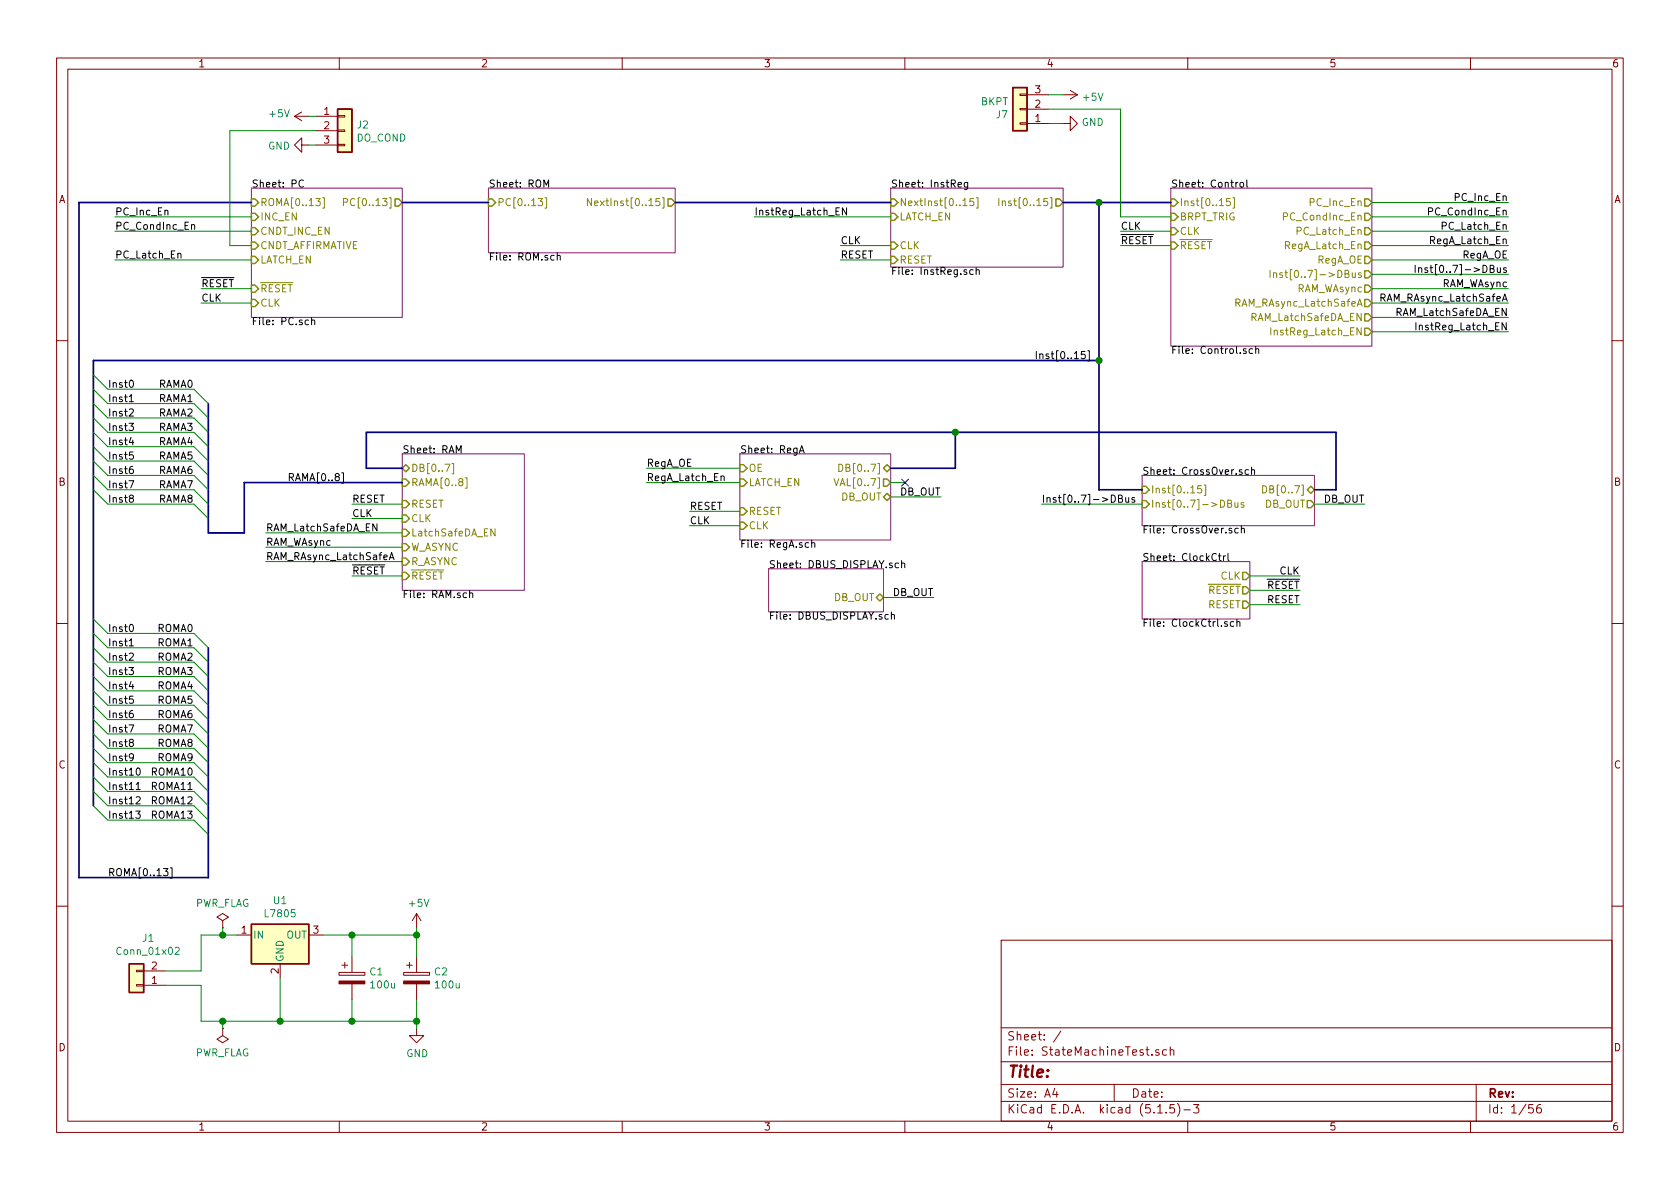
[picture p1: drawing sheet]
<svg xmlns="http://www.w3.org/2000/svg" width="297mm" height="210mm" viewBox="0 0 297 210" stroke-linecap="round" stroke-linejoin="round" font-family="sans-serif">
<g fill="none" stroke="#840000" stroke-width=".18">
<path d="M10 10.3h277v189.9h-277zM12 12.2h273v186.1h-273zM53.3 19.8l-1.2 .8M60 10.3v1.9M110 10.3v1.9M160 10.3v1.9M180.3 16.6h1.3v.3h-1.3zM180.3 19.2h1.3v.2h-1.3zM181.6 19.3h3.8M181.6 16.8h3.8M188 16.8h2.5M189.2 16l1.3 .8"/>
<path d="M190.5 16.8l-1.3 .7M210 10.3v1.9M260 10.3v1.9M52.1 20.6l1.2 .7M52.1 20.6h2.5M53.3 25.6v-1.2l-1.2 1.2 1.2 1.3v-1.3h1.3M55.9 20.6h3.8M55.9 23.1h3.8M55.9 25.6h3.8M59.7 25.5h1.3v.3h-1.3zM59.7 20.4h1.3v.3h-1.3zM59.7 23h1.3v.2h-1.3z"/>
<path d="M180.3 21.7h1.3v.3h-1.3zM181.6 21.8h3.8M188 21.8h1.2v-1.2l1.3 1.2-1.3 1.3v-1.3M10 60.2h2M285 60.2h2M10 110.3h2M285 110.3h2M10 160.2h2M24.1 171.6h1.3v.2h-1.3zM24.1 174.1h1.3v.3h-1.3zM25.4 174.2h3.8M25.4 171.7h3.8"/>
<path d="M39.4 162.8l1-.6-1-.7-1 .7 1 .6v1.3M39.4 164.1h.1M41.9 165.3h2.5M49.5 170.4v2.6M54.6 165.3h2.5M59.9 172h4.6v.5h-4.6zM60.5 170.7h1M61 170.2v1M62.2 169.2v2.8M62.2 174v2.8M71.4 172h4.5v.5h-4.5zM71.9 170.7h1"/>
<path d="M72.4 170.2v1M73.7 161.5v2.6M73.7 169.2v2.8M73.7 174v2.8M73.7 161.5l-.8 1.3M73.7 161.5l.7 1.3M177 166.3h108v32h-108zM285 160.2h2M39.4 181.9v1.2l1 .7-1 .6-1-.6 1-.7M39.4 181.9h.1M60 198.3v1.9M73.7 181.9v1.2h1.2l-1.2 1.3-1.3-1.3h1.3"/>
<path d="M110 198.3v1.9M160 198.3v1.9M177 194.8h108M177 191.8h108M177 187.8h108M177 181.8h108M186.5 192.5l-.4 1h1M186.8 193v1M187.6 182.3l-1.3 2M197 191.8v3M204.7 196.8h.8M204.9 185.7a.37 .37 0 0 0-.6 .1l.1 .2 .5 .2 .1 .1-.3 .3-.4-.1"/>
<path d="M206.2 196.7v.1M206.2 185.7l-.4-.1-.3 .3 .1 .6 .2 .1 .4-.1M206.9 185.7h.1a.37 .37 0 0 1 .5 .1v.8M206.9 185.1v1.5M207.6 195.3h-.7l-.1 .7 .2-.1 .5 .1 .2 .2-.1 .5-.2 .1-.6-.1M208.2 195.1a1.71 1.71 0 0 1 0 2.3M209.3 196.3h1.2M210 198.3v1.9M211 195.3h1l-.5 .6 .4 .1v.7l-.2 .1-.7-.1M260 198.3v1.9M261 191.8v6.5M271 195.3h-.7v.7l.2-.1 .5 .1 .1 .2-.1 .5-.2 .1-.5-.1"/>
<path d="M272.4 195.3a.62 .62 0 0 0-.7 .7l.1 .7 .2 .1 .5-.1v-.5l-.1-.2-.4-.1-.3 .3"/>
</g>
<path d="M44.4 33.3h26.7v22.8h-26.7zM86.4 33.3h33v11.4h-33zM157.5 33.3h30.5v13.9h-30.5zM207 33.3h35.6v27.9h-35.6zM71.1 80.3h21.6v24.1h-21.6zM130.8 80.3h26.7v15.2h-26.7zM201.9 84.1h30.5v8.9h-30.5zM201.9 99.3h19.1v10.2h-19.1zM135.9 100.6h20.3v7.6h-20.3z" fill="none" stroke="#840084" stroke-width=".18"/>
<g fill="none" stroke="#000" stroke-width=".18">
<path d="M33.9 39.8l.2-.1 .3 .1v.8M53.6 31.9a.6 .6 0 0 0-.8 .5 .6 .6 0 0 0 .6 .7l.2-.1M96.2 33.1v-1.3l.4 .9 .4-.9v1.3M149.7 36.7v1.3l-.8-1.3v1.3M169.4 32.7l.6-.1v-.3h-.4l-.2 .1 .1 .6h.5M171.1 32.3v1l-.3 .2-.3-.1M171.1 32.3h-.4l-.2 .2 .1 .5h.5M218.9 32.3h-.3l-.1 .2M219.4 32.3h.3l.1 .1v.6l-.3 .1-.2-.1-.1-.5zM220.4 31.8v1.1l.2 .2M31.4 44.9l.2-.1 .3 .1 .1 .7M54.6 56.6h-.4l-.3 .2 .2 .6h.5"/>
<path d="M55.1 56.7l.2-.1h.3l.1 .8M55.1 56.2v1.2M98.5 45.3l.2-.1h.3l.1 .8M98.5 44.7v1.3M172.1 47.7h-.4l-.3 .2 .2 .6h.5M172.6 47.8l.2-.1h.3l.1 .8M172.6 47.3v1.2M250.2 46.9v1.3M250.3 57.1v1.2M250.8 47.5l.2-.2 .3 .1 .1 .8M250.8 47.3v.9M252.4 47.4l-.3-.1-.2 .2 .1 .2 .4 .1v.3h-.5"/>
<path d="M265.6 53.3l.5-1.3 .4 1.3M265.8 52.9h.6M22.8 74.8h.8l-.4 .5 .3 .2 .1 .4-.3 .2-.5-.1M22.9 72.4l.4-.1 .3 .4-.8 .9h.8M22.9 70.1l.3-.3v1.2M22.9 71h.7M23 67.3l.2-.1a.67 .67 0 0 1 .4 .7 .67 .67 0 0 1-.4 .6 .83 .83 0 0 1-.2-1.2zM23.2 77.3l-.3 .9h.7M23.5 77.8v.9M23.5 79.9h-.6v.6l.4-.1 .3 .3v.3l-.3 .2-.4-.1M141.5 79.7h.6M191.8 62.1h-.6v.7l.1-.2 .5 .2v.5l-.2 .1-.4-.1"/>
<path d="M192.3 62h.3v1.8h-.3M220.3 61.7h-.3l-.2 .1 .1 .2 .4 .1v.4h-.5M221.5 61.7h-.4l-.2 .2 .1 .6h.5M222 61.8l.2-.1h.3l.1 .8M222 61.2v1.3M22.8 85h.8l-.5 1.3M23.1 88.1l-.2-.3 .2-.3h.2l.3 .3-.1 .2-.5 .2-.1 .1v.3l.2 .2h.4l.1-.2v-.3l-.3-.2M23.5 82.5h-.4a.81 .81 0 0 0 0 1.2h.4l.1-.5-.3-.2h-.2l-.2 .2M60.4 83.6h.3v1.8h-.3M66.6 92.6v1.3l-.7-1.3v1.3M68.8 99l.4-1.3 .5 1.3M68.9 98.6h.6"/>
<path d="M80.7 80.1v-1.3l.4 .9 .4-.9v1.3M127.5 84.3l.2-.1h.3v.8M141.3 80.1l.5-1.3 .4 1.3M143 96h-.4l-.2 .2 .1 .5h.5M143.5 96.1l.2-.1h.3l.1 .8M143.5 95.5v1.3M158.9 99.6h-.4l-.2 .2 .1 .5h.5M159.4 99.7l.2-.1h.3l.1 .8M159.4 99.1v1.3M197.8 88.2l.5-.1 .1-.2v-.2l-.6-.2v1.3h.4l.2-.1 .1-.3-.3-.2M199 88l.1 .8h.3l.2-.1M199.6 88v.8"/>
<path d="M200.6 88h-.3l-.2 .2 .1 .1 .4 .2v.3h-.5M215.4 98.3h.5M215.6 97.9v1.1l.3 .1M216.3 98.3v.8M216.7 98.3l-.4 .2M217.1 97.9v1.1l.2 .1M218.9 93.5l-.3-.1-.3 .2 .1 .6h.5M219.5 93.5l.2-.1 .3 .1v.8M219.5 93v1.3M220.8 83.1h-.4l-.3 .2 .2 .5h.5M221.3 83.2l.2-.1h.3v.8M221.3 82.6v1.3"/>
<path d="M22.8 118h.8l-.4 .5 .3 .1 .1 .5-.3 .2-.5-.1M22.9 113.3l.3-.4v1.3M22.9 115.6l.4-.1 .3 .3-.8 1h.8M22.9 114.2h.7M23 110.5l.2-.1a.67 .67 0 0 1 .4 .6 .67 .67 0 0 1-.4 .7l-.3-.5zM83 105l.2-.2 .3 .1 .1 .8M83 104.4v1.3M157 108.7h-.3l-.2 .2 .1 .5h.4M157.6 108.8l.2-.1h.3v.8M157.6 108.2v1.3M217 110l-.3-.1-.2 .2 .1 .2 .4 .1v.3h-.5M218.1 110l-.3-.1-.3 .3 .2 .5h.4"/>
<path d="M218.7 110.1l.2-.2 .3 .1v.8M218.7 109.5v1.3M22.8 128.2h.8l-.5 1.3M23.1 131.3l-.2-.3 .2-.3h.2l.3 .3-.1 .2-.5 .1-.1 .2v.3l.2 .2 .4-.1 .1-.1v-.3l-.3-.2M23.2 120.5l-.3 .9h.7M23.5 125.6l-.4 .1a.81 .81 0 0 0 0 1.2h.4l.1-.5-.3-.3h-.2l-.2 .3M23.5 121v.8M23.5 123.1h-.6v.6l.4-.1 .3 .2v.3l-.3 .3-.4-.1M23.6 133.8l-.3 .3-.3-.1-.1-.2 .1-.5h.3l.2 .1a.84 .84 0 0 1-.3 1.1h-.2M24.1 138.7l.3-.4v1.3M24.1 139.6h.7M24.2 135.9l.2-.1a.69 .69 0 0 1 .4 .6 .69 .69 0 0 1-.4 .7l-.3-.3v-.2z"/>
<path d="M24 143.4h.8l-.4 .5 .3 .1v.6l-.5 .1-.2-.1M24.1 141l.5-.1 .2 .3-.1 .2-.7 .8h.8M30.1 153.5h.3v1.8h-.3"/>
</g>
<g fill="none" stroke="#848400" stroke-width=".18">
<path d="M57 35h.4v1.8h-.4M60.7 35.8l.6-.1 .2-.2-.1-.3-.2-.1h-.5v1.3M95.1 35.1h.8l-.4 .5 .4 .1v.4l-.2 .3-.6-.2M96.3 35h.3v1.8h-.3M104.6 35.1v1.3l-.7-1.3v1.3M105.1 35.9l.6-.1v-.2l-.4-.1-.2 .2 .1 .6h.5M170.3 36.4h.7M172.1 35.1h-.6v.6l.2-.1 .4 .1v.5l-.1 .2-.5-.2M172.6 35h.3v1.8h-.3M176.6 35.1v1.3M177.2 35.7l.2-.2 .3 .1v.8M177.2 35.5v.9"/>
<path d="M217.5 35.1h-.6l-.1 .6 .2-.1 .5 .1v.5l-.2 .2-.5-.2M218 35h.3v1.8h-.3M224.6 47.8v1.3M224.7 58v1.2M225.2 48.4l.1-.2 .4 .1v.8M225.2 48.2v.9M226.7 48.3l-.3-.1-.1 .2v.2l.4 .1v.3h-.4M240 54.1l.4-1.2 .4 1.2M240.1 53.8h.6M78.7 82.1h.9l-.6 1.3M79.9 82h.3v1.8h-.3M82.3 84.5h.3v1.8h-.3"/>
<path d="M87.5 93.5v1.3l-.7-1.3v1.3M147.5 84.6l.4 1.3 .4-1.3M148.3 82.1a.64 .64 0 0 1 .7 .6 .64 .64 0 0 1-.7 .7zM212.4 85.9h-.6l-.1 .6 .2-.1 .5 .1v.5l-.2 .2-.5-.2M212.9 85.8h.3v1.8h-.3M217.1 89h.5l.1-.2v-.2l-.6-.2v1.3h.5l.1-.1 .1-.3-.3-.3M218.3 88.9l.1 .8h.3l.2-.1M218.9 88.9v.8M219.9 88.9h-.3l-.2 .1 .1 .2 .4 .2v.3h-.5M223.2 85.9a.64 .64 0 0 1 .8 .6 .64 .64 0 0 1-.8 .7z"/>
</g>
<g fill="none" stroke="#848400" stroke-width=".25">
<path d="M44.4 35.2h.7l.6 .6-.6 .6h-.7zM44.4 37.7h.7l.6 .6-.6 .7h-.7zM69.8 35.2h.7l.6 .6-.6 .6h-.7zM86.4 35.2h.6l.6 .6-.6 .6h-.6zM118.1 35.2h.6l.7 .6-.7 .6h-.6zM157.5 37.7h.6l.6 .6-.6 .7h-.6zM157.5 35.2h.6l.6 .6-.6 .6h-.6zM186.7 35.2h.6l.7 .6-.7 .6h-.6zM207 37.7h.6l.7 .6-.7 .7h-.6zM207 35.2h.6l.7 .6-.7 .6h-.6zM241.3 35.2h.6l.7 .6-.7 .6h-.6zM241.3 37.7h.6l.7 .6-.7 .7h-.6z"/>
<path d="M44.4 53h.7l.6 .6-.6 .6h-.7zM44.4 50.4h.7l.6 .6-.6 .7h-.7zM44.4 40.3h.7l.6 .6-.6 .6h-.7zM44.4 42.8h.7l.6 .6-.6 .7h-.7zM44.4 45.3h.7l.6 .7-.6 .6h-.7zM157.5 42.8h.6l.6 .6-.6 .7h-.6zM157.5 45.3h.6l.6 .7-.6 .6h-.6zM207 40.3h.6l.7 .6-.7 .6h-.6zM207 42.8h.6l.7 .6-.7 .7h-.6zM241.3 40.3h.6l.7 .6-.7 .6h-.6zM241.3 42.8h.6l.7 .6-.7 .7h-.6zM241.3 45.3h.6l.7 .7-.7 .6h-.6z"/>
<path d="M241.3 47.9h.6l.7 .6-.7 .6h-.6zM241.3 50.4h.6l.7 .6-.7 .7h-.6zM241.3 53h.6l.7 .6-.7 .6h-.6zM241.3 55.5h.6l.7 .6-.7 .7h-.6zM241.3 58h.6l.7 .7-.7 .6h-.6zM71.1 93.6h.7l.6 .6-.6 .7h-.7zM71.1 96.1h.7l.6 .7-.6 .6h-.7zM71.1 98.7h.7l.6 .6-.6 .6h-.7zM71.1 82.8l.7-.6 .6 .6-.6 .6zM71.1 84.7h.7l.6 .6-.6 .7h-.7zM71.1 91.1h.7l.6 .6-.6 .6h-.7zM71.1 88.5h.7l.6 .6-.6 .7h-.7z"/>
<path d="M130.8 82.2h.6l.7 .6-.7 .6h-.6zM130.8 84.7h.6l.7 .6-.7 .7h-.6zM130.8 89.8h.6l.7 .6-.7 .7h-.6zM130.8 92.3h.6l.7 .7-.7 .6h-.6zM156.2 82.8l.6-.6 .7 .6-.7 .6zM156.2 84.7h.6l.7 .6-.7 .7h-.6zM156.2 87.9l.6-.7 .7 .7-.7 .6zM201.9 88.5h.7l.6 .6-.6 .7h-.7zM201.9 86h.7l.6 .6-.6 .6h-.7zM231.1 88.5h.7l.6 .6-.6 .7h-.7zM231.1 86.6l.7-.6 .6 .6-.6 .6zM71.1 101.2h.7l.6 .6-.6 .7h-.7z"/>
<path d="M154.9 105.7l.7-.7 .6 .7-.6 .6zM219.7 101.2h.6l.7 .6-.7 .7h-.6zM219.7 106.3h.6l.7 .6-.7 .7h-.6zM219.7 103.8h.6l.7 .6-.7 .6h-.6z"/>
</g>
<g fill="#ffffc2" stroke="#ffffc2" stroke-width=".18">
<path d="M59.7 19.3h2.5v7.6h-2.5z"/>
<path d="M22.9 170.4h2.5v5.1h-2.5z"/>
<path d="M44.4 163.4h10.2v7h-10.2z"/>
<path d="M179.1 15.5h2.5v7.6h-2.5z"/>
</g>
<path d="M59.7 19.3h2.5v7.6h-2.5zM179.1 15.5h2.5v7.6h-2.5zM22.9 170.4h2.5v5.1h-2.5zM44.4 163.4h10.2v7h-10.2z" fill="none" stroke="#840000" stroke-width=".25"/>
<path d="M31 167.6l.5-.1 .2 .4-.1 .2-.7 .7h.8" fill="none" stroke="#008484" stroke-width=".18"/>
<g fill="#840000" stroke="#840000" stroke-width=".18">
<path d="M59.9 173.5h4.6v.5h-4.6z"/>
<path d="M71.4 173.5h4.5v.5h-4.5z"/>
</g>
<path d="M44.4 35.8h-30.4v119.4h22.8v-40.7M71.1 35.8h15.3M119.4 35.8h38.1M188 35.8h19M194.3 35.8v50.8h7.6M36.8 71.4v22.8h6.4v-8.9h27.9M168.9 76.4v6.4h-11.4M194.3 63.7h-177.8v78.8M71.1 82.8h-6.3v-6.4h171.4v10.2h-3.8" fill="none" stroke="#000084" stroke-width=".3"/>
<g fill="none" stroke="#008400" stroke-width=".18">
<path d="M185.4 16.8h2.6M185.4 19.3h12.7v19h8.9M20.3 38.3h24.1M54.6 20.6h1.3M54.6 25.6h1.3M55.9 23.1h-15.3v20.3h3.8M133.3 38.3h24.2M185.4 21.8h2.6M242.6 38.3h24.1M242.6 35.8h24.1M20.3 46h24.1M20.3 40.9h24.1"/>
<path d="M35.6 51h8.8M35.6 53.6h8.8M148.6 43.4h8.9M148.6 46h8.9M198.1 43.4h8.9M198.1 40.9h8.9M242.6 43.4h24.1M242.6 48.5h24.1M242.6 51h24.1M242.6 56.1h24.1M242.6 58.7h24.1M242.6 46h24.1"/>
<path d="M242.6 40.9h24.1M242.6 53.6h24.1M16.5 66.3l2.5 2.5h15.3l2.5 2.6M16.5 79l2.5 2.5h15.3l2.5 2.6M16.5 76.4l2.5 2.6h15.3l2.5 2.5M16.5 73.9l2.5 2.5h15.3l2.5 2.6M16.5 71.4l2.5 2.5h15.3l2.5 2.5M16.5 68.8l2.5 2.6h15.3l2.5 2.5M16.5 86.6l2.5 2.5h15.3l2.5 2.6M16.5 84.1l2.5 2.5h15.3l2.5 2.5M16.5 81.5l2.5 2.6h15.3l2.5 2.5M47 96.8h24.1"/>
<path d="M47 99.3h24.1M47 94.2h24.1M62.2 89.1h8.9M62.2 91.7h8.9M114.3 85.3h16.5M114.3 82.8h16.5M121.9 93h8.9M121.9 90.4h8.9M157.5 85.3h2.5M157.5 87.9h8.9M184.1 89.1h17.8M232.4 89.1h8.9"/>
<path d="M16.5 119.6l2.5 2.6h15.3l2.5 2.5M16.5 117.1l2.5 2.5h15.3l2.5 2.6M16.5 114.5l2.5 2.6h15.3l2.5 2.5M16.5 112l2.5 2.5h15.3l2.5 2.6M16.5 109.5l2.5 2.5h15.3l2.5 2.5M62.2 101.8h8.9M156.2 105.7h8.9M221 101.8h8.9M221 106.9h8.9M221 104.4h8.9M16.5 139.9l2.5 2.6h15.3l2.5 2.5M16.5 137.4l2.5 2.5h15.3l2.5 2.6"/>
<path d="M16.5 134.9l2.5 2.5h15.3l2.5 2.5M16.5 132.3l2.5 2.6h15.3l2.5 2.5M16.5 129.8l2.5 2.5h15.3l2.5 2.6M16.5 127.2l2.5 2.6h15.3l2.5 2.5M16.5 124.7l2.5 2.5h15.3l2.5 2.6M16.5 122.2l2.5 2.5h15.3l2.5 2.5M16.5 142.5l2.5 2.5h15.3l2.5 2.6M29.2 174.2h6.4v6.4h38.1M39.4 164.1v1.2M41.9 165.3h-6.3v6.4h-6.4M49.5 173v7.6M57.1 165.3h16.6"/>
<path d="M62.2 165.3v3.9M62.2 176.8v3.8M73.7 164.1v5.1M73.7 176.8v5.1M39.4 180.6v1.3"/>
</g>
<g fill="#008400" stroke="#008400" stroke-width=".25">
<circle cx="49.5" cy="180.6" r=".51"/>
<circle cx="62.2" cy="165.3" r=".51"/>
<circle cx="73.7" cy="180.6" r=".51"/>
<circle cx="194.3" cy="35.8" r=".51"/>
<circle cx="73.7" cy="165.3" r=".51"/>
<circle cx="62.2" cy="180.6" r=".51"/>
<circle cx="39.4" cy="165.3" r=".51"/>
<circle cx="39.4" cy="180.6" r=".51"/>
<circle cx="168.9" cy="76.4" r=".51"/>
<circle cx="194.3" cy="63.7" r=".51"/>
</g>
<path d="M159.4 84.7l1.2 1.2M160.6 84.7l-1.2 1.2" fill="none" stroke="#000084" stroke-width=".18"/>
<text font-size="2.8" fill="#840000" x="178" y="190.5">Title:</text>
<g font-size="2.1" fill="#840000">
<text x="178" y="184">Sheet: /</text>
<text x="178" y="186.7">File: StateMachineTest.sch</text>
<text x="178" y="196.9">KiCad E.D.A. kicad (5.1.5)-3</text>
<text x="178" y="194.1">Size: A4</text>
<text x="200" y="194.1">Date:</text>
<text x="263" y="194.1">Rev:</text>
<text x="263" y="196.9">Id: 1/56</text>
</g>
<g font-size="1.8" fill="#840000">
<text x="35" y="11.9">1</text>
<text x="85" y="11.9">2</text>
<text x="135" y="11.9">3</text>
<text x="185" y="11.9">4</text>
<text x="235" y="11.9">5</text>
<text x="285" y="11.9">6</text>
<text x="183" y="16.5">3</text>
<text x="57.3" y="20.3">1</text>
<text x="57.3" y="22.9">2</text>
<text x="183" y="21.6">1</text>
<text x="183" y="19">2</text>
<text x="57.3" y="25.4">3</text>
<text x="10.4" y="35.9">A</text>
<text x="285.4" y="35.9">A</text>
<text x="10.4" y="85.9">B</text>
<text x="285.4" y="85.9">B</text>
<text x="10.4" y="135.9">C</text>
<text x="285.4" y="135.9">C</text>
<text x="42.7" y="165.1">1</text>
<text x="55.4" y="165.1">3</text>
<text x="26.8" y="174">1</text>
<text x="26.8" y="171.4">2</text>
<text x="49.3" y="172.2" transform="rotate(-90 49.3 172.2)">2</text>
<text x="10.4" y="185.9">D</text>
<text x="285.4" y="185.9">D</text>
<text x="35" y="199.9">1</text>
<text x="85" y="199.9">2</text>
<text x="135" y="199.9">3</text>
<text x="185" y="199.9">4</text>
<text x="235" y="199.9">5</text>
<text x="285" y="199.9">6</text>
</g>
<g font-size="1.8" fill="#008484">
<text x="191.6" y="17.8">+5V</text>
<text x="47.8" y="20.7">+5V</text>
<text x="63.2" y="22.7">J2</text>
<text x="173.4" y="18.6">BKPT</text>
<text x="176.2" y="20.9">J7</text>
<text x="191.3" y="22.3">GND</text>
<text x="47.4" y="26.5">GND</text>
<text x="63" y="25">DO_COND</text>
<text x="34.4" y="160.4">PWR_FLAG</text>
<text x="48.4" y="159.9">U1</text>
<text x="72.4" y="160.4">+5V</text>
<text x="25.2" y="166.5">J1</text>
<text x="44.7" y="166">IN</text>
<text x="47" y="162.2">L7805</text>
<text x="50.6" y="166">OUT</text>
<text x="21" y="168.9">Conn_01x02</text>
<text x="50.2" y="170.2" transform="rotate(-90 50.2 170.2)">GND</text>
<text x="65.4" y="172.5">C1</text>
<text x="76.9" y="172.5">C2</text>
<text x="65.7" y="174.8">100u</text>
<text x="77.1" y="174.8">100u</text>
<text x="34.4" y="186.8">PWR_FLAG</text>
<text x="71.8" y="186.9">GND</text>
</g>
<g font-size="1.8">
<text x="44.4" y="33.2">Sheet: PC</text>
<text x="86.4" y="33.2">Sheet: ROM</text>
<text x="157.5" y="33.2">Sheet: InstReg</text>
<text x="207" y="33.2">Sheet: Control</text>
<text x="257.5" y="35.6">PC_Inc_En</text>
<text x="20.3" y="38.1">PC_Inc_En</text>
<text x="20.3" y="40.6">PC_CondInc_En</text>
<text x="133.3" y="38.1">InstReg_Latch_EN</text>
<text x="198.1" y="40.6">CLK</text>
<text x="252.9" y="38.1">PC_CondInc_En</text>
<text x="255.3" y="40.6">PC_Latch_En</text>
<text x="20.3" y="45.7">PC_Latch_En</text>
<text x="86.4" y="46.1">File: ROM.sch</text>
<text x="148.6" y="45.7">RESET</text>
<text x="148.6" y="43.2">CLK</text>
<text x="198.1" y="43.2">RESET</text>
<text x="253.1" y="43.2">RegA_Latch_En</text>
<text x="258.5" y="45.7">RegA_OE</text>
<text x="35.6" y="50.8">RESET</text>
<text x="35.6" y="53.3">CLK</text>
<text x="157.5" y="48.6">File: InstReg.sch</text>
<text x="244.4" y="53.3">RAM_RAsync_LatchSafeA</text>
<text x="253.2" y="48.3">Inst[0..7]-&gt;DBus</text>
<text x="254.7" y="50.8">RAM_WAsync</text>
<text x="44.4" y="57.5">File: PC.sch</text>
<text x="247.2" y="55.9">RAM_LatchSafeDA_EN</text>
<text x="251.1" y="58.4">InstReg_Latch_EN</text>
<text x="182.9" y="63.5">Inst[0..15]</text>
<text x="207" y="62.6">File: Control.sch</text>
<text x="19" y="68.6">Inst0</text>
<text x="19" y="71.1">Inst1</text>
<text x="28" y="68.6">RAMA0</text>
<text x="28" y="71.1">RAMA1</text>
<text x="19" y="73.7">Inst2</text>
<text x="19" y="76.2">Inst3</text>
<text x="28" y="76.2">RAMA3</text>
<text x="28" y="73.7">RAMA2</text>
<text x="19" y="83.8">Inst6</text>
<text x="19" y="78.7">Inst4</text>
<text x="19" y="81.3">Inst5</text>
<text x="28" y="78.7">RAMA4</text>
<text x="28" y="81.3">RAMA5</text>
<text x="28" y="83.8">RAMA6</text>
<text x="71.1" y="80.2">Sheet: RAM</text>
<text x="114.3" y="82.5">RegA_OE</text>
<text x="130.8" y="80.2">Sheet: RegA</text>
<text x="201.9" y="84">Sheet: CrossOver.sch</text>
<text x="19" y="86.4">Inst7</text>
<text x="19" y="88.9">Inst8</text>
<text x="28" y="86.4">RAMA7</text>
<text x="28" y="88.9">RAMA8</text>
<text x="50.8" y="85.1">RAMA[0..8]</text>
<text x="62.2" y="88.9">RESET</text>
<text x="114.3" y="85.1">RegA_Latch_En</text>
<text x="159.1" y="87.6">DB_OUT</text>
<text x="184.1" y="88.9">Inst[0..7]-&gt;DBus</text>
<text x="234" y="88.9">DB_OUT</text>
<text x="47" y="94">RAM_LatchSafeDA_EN</text>
<text x="62.2" y="91.4">CLK</text>
<text x="121.9" y="92.7">CLK</text>
<text x="121.9" y="90.2">RESET</text>
<text x="201.9" y="94.3">File: CrossOver.sch</text>
<text x="47" y="96.5">RAM_WAsync</text>
<text x="47" y="99.1">RAM_RAsync_LatchSafeA</text>
<text x="62.2" y="101.6">RESET</text>
<text x="130.8" y="96.9">File: RegA.sch</text>
<text x="135.9" y="100.5">Sheet: DBUS_DISPLAY.sch</text>
<text x="201.9" y="99.2">Sheet: ClockCtrl</text>
<text x="226.2" y="101.6">CLK</text>
<text x="71.1" y="105.8">File: RAM.sch</text>
<text x="157.8" y="105.4">DB_OUT</text>
<text x="224" y="106.7">RESET</text>
<text x="224" y="104.1">RESET</text>
<text x="19" y="111.8">Inst0</text>
<text x="27.9" y="111.8">ROMA0</text>
<text x="135.9" y="109.6">File: DBUS_DISPLAY.sch</text>
<text x="201.9" y="110.8">File: ClockCtrl.sch</text>
<text x="19" y="114.3">Inst1</text>
<text x="19" y="119.4">Inst3</text>
<text x="19" y="116.8">Inst2</text>
<text x="27.9" y="119.4">ROMA3</text>
<text x="27.9" y="116.8">ROMA2</text>
<text x="27.9" y="114.3">ROMA1</text>
<text x="19" y="124.5">Inst5</text>
<text x="19" y="121.9">Inst4</text>
<text x="27.9" y="124.5">ROMA5</text>
<text x="27.9" y="121.9">ROMA4</text>
<text x="19" y="129.5">Inst7</text>
<text x="19" y="127">Inst6</text>
<text x="27.9" y="127">ROMA6</text>
<text x="27.9" y="129.5">ROMA7</text>
<text x="19" y="137.2">Inst10</text>
<text x="19" y="134.6">Inst9</text>
<text x="19" y="132.1">Inst8</text>
<text x="26.9" y="137.2">ROMA10</text>
<text x="27.9" y="132.1">ROMA8</text>
<text x="27.9" y="134.6">ROMA9</text>
<text x="19" y="142.2">Inst12</text>
<text x="19" y="139.7">Inst11</text>
<text x="26.9" y="139.7">ROMA11</text>
<text x="26.9" y="142.2">ROMA12</text>
<text x="19" y="144.8">Inst13</text>
<text x="26.9" y="144.8">ROMA13</text>
<text x="19" y="154.9">ROMA[0..13]</text>
</g>
<g font-size="1.8" fill="#848400">
<text x="46" y="36.4">ROMA[0..13]</text>
<text x="46" y="39">INC_EN</text>
<text x="46" y="41.5">CNDT_INC_EN</text>
<text x="62" y="36.4">PC[0..13]</text>
<text x="87.9" y="36.4">PC[0..13]</text>
<text x="105.8" y="36.4">NextInst[0..15]</text>
<text x="159" y="39">LATCH_EN</text>
<text x="159" y="36.4">NextInst[0..15]</text>
<text x="178.2" y="36.4">Inst[0..15]</text>
<text x="208.5" y="39">BRPT_TRIG</text>
<text x="208.5" y="41.5">CLK</text>
<text x="208.5" y="36.4">Inst[0..15]</text>
<text x="227.3" y="39">PC_CondInc_En</text>
<text x="229.6" y="41.5">PC_Latch_En</text>
<text x="231.8" y="36.4">PC_Inc_En</text>
<text x="46" y="44.1">CNDT_AFFIRMATIVE</text>
<text x="46" y="46.6">LATCH_EN</text>
<text x="159" y="44.1">CLK</text>
<text x="159" y="46.6">RESET</text>
<text x="208.5" y="44.1">RESET</text>
<text x="227.5" y="44.1">RegA_Latch_En</text>
<text x="232.9" y="46.6">RegA_OE</text>
<text x="46" y="51.7">RESET</text>
<text x="227.5" y="49.1">Inst[0..7]-&gt;DBus</text>
<text x="229.1" y="51.7">RAM_WAsync</text>
<text x="46" y="54.2">CLK</text>
<text x="218.7" y="54.2">RAM_RAsync_LatchSafeA</text>
<text x="221.6" y="56.8">RAM_LatchSafeDA_EN</text>
<text x="225.4" y="59.3">InstReg_Latch_EN</text>
<text x="72.6" y="83.4">DB[0..7]</text>
<text x="132.3" y="83.4">OE</text>
<text x="149.3" y="83.4">DB[0..7]</text>
<text x="72.6" y="86">RAMA[0..8]</text>
<text x="72.6" y="89.8">RESET</text>
<text x="132.3" y="86">LATCH_EN</text>
<text x="148.3" y="86">VAL[0..7]</text>
<text x="148.7" y="88.5">DB_OUT</text>
<text x="203.5" y="89.8">Inst[0..7]-&gt;DBus</text>
<text x="203.5" y="87.2">Inst[0..15]</text>
<text x="223.6" y="89.8">DB_OUT</text>
<text x="224.2" y="87.2">DB[0..7]</text>
<text x="72.6" y="94.9">LatchSafeDA_EN</text>
<text x="72.6" y="92.3">CLK</text>
<text x="132.3" y="91.1">RESET</text>
<text x="132.3" y="93.6">CLK</text>
<text x="72.6" y="97.4">W_ASYNC</text>
<text x="72.6" y="99.9">R_ASYNC</text>
<text x="72.6" y="102.5">RESET</text>
<text x="147.4" y="106.3">DB_OUT</text>
<text x="213.6" y="107.6">RESET</text>
<text x="213.6" y="105">RESET</text>
<text x="215.8" y="102.5">CLK</text>
</g>
</svg>
